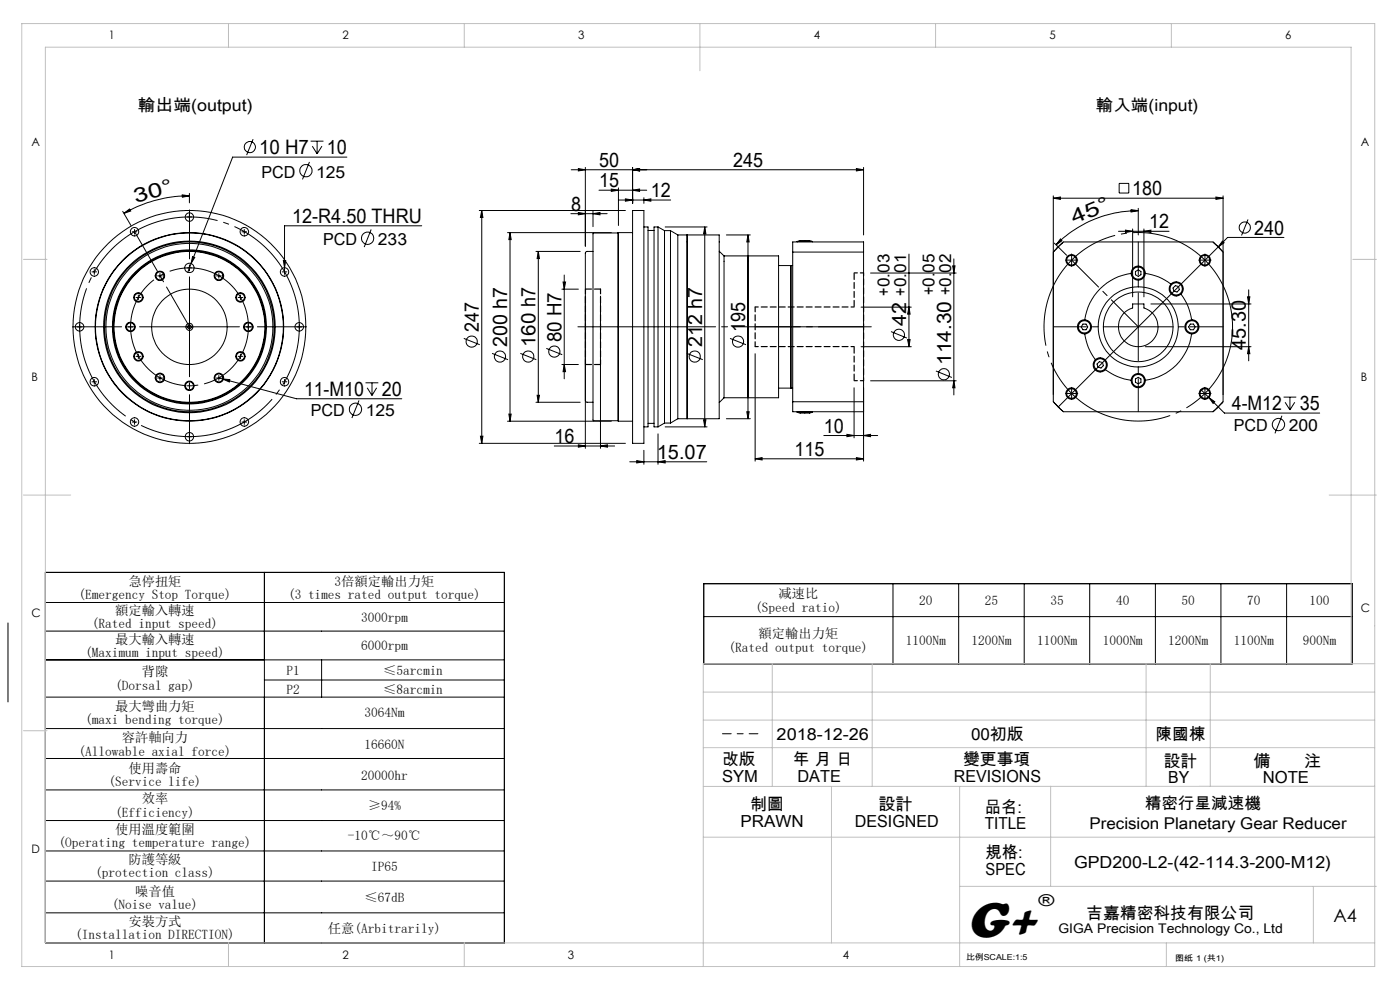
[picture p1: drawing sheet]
<svg xmlns="http://www.w3.org/2000/svg" width="297mm" height="210mm" viewBox="0 0 297 210" stroke-linecap="round" stroke-linejoin="round" font-family="sans-serif">
<g fill="none" stroke="#000" stroke-width=".21">
<path d="M53.7 29.5l-1.4 3.4M65.7 34.4l-1.5 3.7M65.9 29.9h2.7M66.3 31l1 1.6M67.3 29.9v2.7M68.3 31l-1 1.6M73.6 33.3h-24.2l-8.9 22.6M121.2 36h62M122.7 35.8l1.5 .2-1.5 .3zM124.2 35.5v16.7M131.2 39.9v7.9M134.2 36l1.5-.2v.5z"/>
<path d="M134.2 35.5v7.6M181.7 35.8l1.5 .2-1.5 .3zM183.2 35.5v14.3M237.4 38.9h2.1v2h-2.1zM19.5 57.7h1M20 57.2v1M26 44.8l1.8 3.1M26.3 45.3l1.2-1 .2 .5zM28 49.2h1M28.5 48.7v1M33.4 58.5h1M33.9 58v1"/>
<path d="M38.7 41.3l1.5 .2-1.5 .3zM39.7 46h1M39.7 56.8h1M40.2 41.5a28 28 0 0 0-13.9 3.8M40.2 41v2M40.2 45.5v1M40.2 56.3v1.1M40.5 55.9l-.7 1.9M40.9 54.4l.4 .2-.8 1.3zM45.9 58.5h1M46.4 58v1M51.3 49.2h1"/>
<path d="M51.8 48.7v1M59.9 57.7h1M60.1 55.3h.5l-.2 1.5zM78.7 48.7l-1.4 3.7M89.5 47.9h-29.1v10.3M101.7 44.7h31M102.2 44.7l.2 1.4h-.5zM102.2 44.7v49.3M107.7 49.3h22M108.2 49.3l.2 1.5h-.5zM108.2 49.3v40.1M113.7 53.3h9.4"/>
<path d="M114.2 53.3l.2 1.5h-.5zM114.2 53.3v32M119.5 59.8h.5l-.3 1.5zM119.7 58.3v22.1M121.1 45.3h7.7M122.7 45.1l1.5 .2-1.5 .3zM125.8 45.3l1.5-.2v.5zM125.8 53.3h-1.3l-.3 .3v31.4l.3 .3h1.3M125.8 44.8v3.3M127.1 40.3h10.1M129.7 40.1l1.5 .2-1.5 .3zM131.1 49.4l-5.3 .1v39.7h5.3"/>
<path d="M131.1 49.4v39.8M131.2 42.4h11.1M131.2 49.3v40.1M131.2 49.3h3M131.2 49.3l-.1 .1M132.7 42.2l1.5 .2-1.5 .3zM134.2 40.3l1.5-.2v.5zM134.2 44.7h2.4v49.3h-2.4zM136.6 42.4l1.5-.2v.5zM136.6 41.9v1.2M136.6 48.1h.9v42.4h-.9M137.5 48.9h1.2"/>
<path d="M139.6 48.1h-.9v42.4h.9M139.6 48.1v42.4M139.6 48.1l1.4 .8M141 48.9v40.8M141 48.9h1.2M141.1 48.1h8.9M142.2 48.9v40.8M142.2 48.9l1.6 .9M143.8 49.8v39M143.8 49.8h8.8v39h-8.8M145.8 49.8v39zM149.5 48.1l.3 1.5h-.5z"/>
<path d="M149.5 48.1v42.4M152.6 53.3l1 1M153.6 54.3h11.6v30.1h-11.6M153.6 54.3v30.1M154.1 49.8h5.1M158.7 49.8l.2 1.5h-.5zM158.7 49.8v39M158.7 54.3v30.1zM165.2 56.3h3M167.8 56.3v26zM168.2 53.5v-2.2h15v2.2M168.2 53.5h15"/>
<path d="M168.2 53.5v31.7M169.1 51.2a5 5 0 0 1 2.7-.2l.5 .2M169.1 51.2h3.2M169.1 51.2v.1M172.3 51.2v.1M183.2 53.5v44.3M184.7 57.9h18.1M192.8 53.9v19.6M202.1 56.4h.5l-.2 1.5zM202.4 54.9v28.9M223.4 42l1.6-.2v.5zM223.4 41.5v42.2"/>
<path d="M223.4 42h36.1M223.7 51.6l2.6 2.5M224.9 51.9l.7-.6h31.8l1.6 1.7 .5 .5v31.7l-1.4 1.4-.7 .7h-31.8l-1.2-1.1-1-1v-31.7zM225 50.7l.3 .4-1.3 .8zM225.6 51.3l-2.2 2.2M227.2 55.2h.2M227.3 55.1v.2M237.3 49.1h10.7M238.8 48.8l1.5 .3-1.5 .2zM240 58a1.5 1.5 0 0 1 1.5-1.6 1.5 1.5 0 0 1 1.5 1.6M240 58a11.5 11.5 0 0 0-9.9 9.8M240 58a1.5 1.5 0 0 0 1.5 1.4 1.5 1.5 0 0 0 1.5-1.4"/>
<path d="M240 44.5l1.5 .2-1.5 .3zM240.3 48.6v14.4M240.9 57.6l.6-.4 .5 .4v.7l-.5 .3-.6-.3zM241.5 44.7a24.4 24.4 0 0 0-17.5 7.2M241.5 44.2v5.6M242.7 49.1l1.5-.3v.5zM242.7 48.6v14.4M243 58a11.1 11.1 0 0 1 5.4 2.3M255.5 55.2h.2M255.6 55.1v.2M257.4 51.3l2.1 2.2M258 41.8l1.5 .2-1.5 .3z"/>
<path d="M258.4 52.4l-33.9 33.9M259.3 51.1l.4 .4-1.3 .9zM259.5 41.5v42.2M264.8 46.6l-1.4 3.3M272.4 50.4h-12l-2 2M16.4 69.3h1M16.9 68.9v.9M27.2 69.3h1M27.7 68.9v.9M28.9 63.1h.9M28.9 75.6h.9M29.4 62.6v1"/>
<path d="M29.4 75.1v1M33.9 79.6v1.1M39.7 69.3h1M40.2 68.9v.9M46.4 79.6v1.1M50.5 63.1h1M50.5 75.6h1M51 62.6v1M51 75.1v1M52.2 69.3h1M52.7 68.9v.9M63 69.3h1"/>
<path d="M63.5 68.9v.9M98.4 71.8l3.4 1.3M104.4 75l3.4 1.3M110.4 75l3.4 1.3M115.9 73.9l3.4 1.3M119.2 61.3h3.5M119.2 77.3h3.5M119.7 77.3l.3 1.5h-.5zM124.2 62.8v32.3M127.4 62.8v32.3M145.7 75l3.4 1.3M154.9 71.8l3.4 1.3"/>
<path d="M160.2 75v22.8M182.7 73.5h10.6M182.7 65.1h10.6M189 70.3l3.4 1.4M192.5 72h.6l-.3 1.5zM192.8 65.1l.3 1.5h-.6zM198.5 78.7l3.4 1.4M229.7 68.7h.7l.4 .6-.4 .6h-.7l-.3-.6zM230.1 67.8a1.5 1.5 0 0 0-1.5 1.5 1.5 1.5 0 0 0 1.5 1.5M230.1 70.8a11.5 11.5 0 0 0 2.3 5.5M230.1 67.8a1.5 1.5 0 0 1 1.5 1.5 1.5 1.5 0 0 1-1.5 1.5M232.4 76.3a1.5 1.5 0 0 0-.1 2.2 1.5 1.5 0 0 0 2.2-.1"/>
<path d="M232.4 76.3a1.5 1.5 0 0 1 2 0 1.5 1.5 0 0 1 .1 2.1M232.7 77.2l.5-.5 .7 .2 .2 .7-.5 .5-.7-.2zM234.5 78.4a11.9 11.9 0 0 0 5.5 2.3M240.3 64.5h2.4v.8a4.2 4.2 0 0 1 2.2 6.5 4.2 4.2 0 0 1-6.8 0 4.2 4.2 0 0 1 2.2-6.5zM241.4 69.3h.1M241.5 69.2v.3M243 73.5h22.4M244.2 64.5h21.2M248.4 60.3a1.5 1.5 0 0 1 2.2-.1 1.5 1.5 0 0 1-.1 2.2M248.4 60.3a1.5 1.5 0 0 0 .1 2.1 1.5 1.5 0 0 0 2 0M248.8 61.1l.5-.5 .7 .2 .2 .6-.5 .5-.7-.1zM250.5 62.4a11.6 11.6 0 0 1 2.3 5.4"/>
<path d="M252.5 68.7h.7l.3 .6-.3 .6h-.7l-.3-.6zM252.8 67.8a1.5 1.5 0 0 1 1.6 1.5 1.5 1.5 0 0 1-1.6 1.5M252.8 70.8a11.4 11.4 0 0 1-9.8 9.9M252.8 67.8a1.5 1.5 0 0 0-1.4 1.5 1.5 1.5 0 0 0 1.4 1.5M264.7 63h.4l-.2 1.5zM264.9 61.5v15M264.9 73.5l.2 1.5h-.4zM19.5 81h1M20 80.5v1M28 89.5h1M28.5 89v1M33.4 80.2h1"/>
<path d="M39.7 92.6h1M39.7 81.8h1M40.2 81.3v1M40.2 92.1v1M45.9 80.2h1M46.4 80.2l.8 .2M47.2 80.4l1.6 .1-.2 .5zM47.2 80.4l15.7 4.2h22.3M51.3 89.5h1M51.8 89v1M59.9 81h1M60.4 80.5v1"/>
<path d="M76.2 84.9l-1.6 3.8M77.5 81.2h2.8M77.9 82.3l1 1.6M78.9 81.2v2.7M79.9 82.3l-1 1.6M101.7 94h31M101.9 92.5h.5l-.2 1.5zM107.7 89.4h22M107.9 87.8h.5l-.2 1.6zM113.7 85.3h9.4M113.9 83.8h.5l-.2 1.5zM117.6 94.6h12.8"/>
<path d="M122.7 94.4l1.5 .2-1.5 .3zM127.4 94.6l1.5-.2v.5zM131.1 89.2l.1 .2M131.2 89.4h3M133.6 98h16.3M135.1 97.7l1.5 .3-1.5 .2zM136.6 95.5v3M137.5 89.8h1.2M139.6 98l1.5-.3v.5zM139.6 92v6.5M141 89.7l-1.4 .8M141 89.7h1.2"/>
<path d="M141.1 90.5h8.9M143.8 88.8l-1.6 .9M149.3 89h.5l-.3 1.5zM153.6 84.4l-1 1M154.1 88.8h5.1M158.4 87.3h.5l-.2 1.5zM160.2 97.3l1.5-.2v.5zM160.2 97.3h23M165.2 82.3h3M168.2 85.2h15v2.1h-15zM169.1 87.4a5 5 0 0 0 2.7 .2l.5-.2M169.1 87.4h3.2"/>
<path d="M169.1 87.3v.1M172.3 87.3v.1M174.8 92.4h11.4M179.7 92.1l1.5 .3-1.5 .2zM181.2 82.3v10.6M181.7 97.1l1.5 .2-1.5 .3zM183.2 92.4l1.5-.3v.5zM184.7 80.8h18.1M202.4 80.8l.2 1.5h-.5zM223.4 85.2l2.2 2.1M227.2 83.5h.2M227.3 83.4v.2"/>
<path d="M240 80.7a1.5 1.5 0 0 0 1.5 1.5 1.5 1.5 0 0 0 1.5-1.5M240 80.7a1.5 1.5 0 0 1 1.5-1.5 1.5 1.5 0 0 1 1.5 1.5M240.9 80.4l.6-.4 .5 .4v.7l-.5 .3-.6-.3zM254.7 82.6l5.1 5h20.2M255.5 83.5h.2M255.6 83.4v.2M256.5 84.3l1.2 .9-.3 .4zM259.5 85.2l-2.1 2.1M272 88.2l-1.5 3.7M272.3 84.2h2.7M272.6 85.3l1 1.7M273.6 84.2v2.8"/>
<path d="M274.7 85.3l-1.1 1.7M1.7 132.1v16.8M9.6 121.4h97.4v78.6h-97.4zM9.6 127.8h97.4M9.6 133.9h97.4M9.6 140h97.4M56.1 121.4v78.6M68.2 140v7.9M149.3 123.8h137.5v17h-137.5zM149.3 130.8h137.5M189.4 123.8v17M203.4 123.8v17"/>
<path d="M217.3 123.8v17M231.2 123.8v17M245.1 123.8v17M259 123.8v17M272.9 123.8v17M9.6 147.9h97.4M9.6 154.5h97.4M56.1 144.2h50.9M9.6 160.9h97.4M9.6 167.6h97.4M9.6 174.1h97.4M9.6 180.5h97.4"/>
<path d="M9.6 186.9h97.4M9.6 193.6h97.4"/>
<circle cx="53" cy="31.2" r="1.18"/>
<circle cx="64.9" cy="36.2" r="1.31"/>
<circle cx="20" cy="57.7" r=".89"/>
<circle cx="28.5" cy="49.1" r=".89"/>
<circle cx="33.9" cy="58.5" r="1.02"/>
<circle cx="33.9" cy="58.5" r=".85"/>
<circle cx="40.2" cy="46" r=".89"/>
<circle cx="40.2" cy="56.8" r="1"/>
<circle cx="46.4" cy="58.5" r=".86"/>
<circle cx="46.4" cy="58.5" r="1.01"/>
<circle cx="51.8" cy="49.2" r=".9"/>
<circle cx="60.4" cy="57.7" r=".89"/>
<circle cx="78" cy="50.5" r="1.31"/>
<circle cx="227.3" cy="55.2" r="1.02"/>
<circle cx="227.3" cy="55.2" r="1.21"/>
<circle cx="241.5" cy="57.9" r="1.3"/>
<circle cx="255.6" cy="55.2" r="1.21"/>
<circle cx="255.6" cy="55.2" r="1.02"/>
<circle cx="264.1" cy="48.3" r="1.18"/>
<circle cx="16.9" cy="69.3" r=".9"/>
<circle cx="27.7" cy="69.4" r="1.01"/>
<circle cx="27.7" cy="69.3" r=".85"/>
<circle cx="29.4" cy="75.6" r=".84"/>
<circle cx="29.4" cy="63.1" r=".84"/>
<circle cx="29.4" cy="63.1" r="1"/>
<circle cx="29.4" cy="75.6" r="1.01"/>
<circle cx="40.2" cy="69.3" r="16"/>
<circle cx="40.2" cy="69.3" r="16.3"/>
<circle cx="40.2" cy="69.3" r="8"/>
<circle cx="40.2" cy="69.3" r="20"/>
<circle cx="40.2" cy="69.3" r="24.7"/>
<circle cx="40.2" cy="69.3" r="18.2"/>
<circle cx="40.2" cy="69.3" r=".39"/>
<circle cx="40.2" cy="69.3" r="18"/>
<circle cx="40.2" cy="69.3" r="17.7"/>
<circle cx="40.2" cy="69.3" r="16.1"/>
<circle cx="40.2" cy="69.3" r="19.9"/>
<circle cx="40.2" cy="69.3" r="16.2"/>
<circle cx="40.2" cy="69.3" r=".76"/>
<circle cx="51" cy="63.1" r="1.01"/>
<circle cx="51" cy="63.1" r=".84"/>
<circle cx="51" cy="75.6" r="1.02"/>
<circle cx="51" cy="75.6" r=".85"/>
<circle cx="52.7" cy="69.3" r=".86"/>
<circle cx="52.7" cy="69.3" r="1.01"/>
<circle cx="63.5" cy="69.3" r=".9"/>
<circle cx="100.1" cy="72.5" r="1.19"/>
<circle cx="106.1" cy="75.6" r="1.18"/>
<circle cx="112.1" cy="75.6" r="1.18"/>
<circle cx="117.6" cy="74.6" r="1.19"/>
<circle cx="147.4" cy="75.6" r="1.18"/>
<circle cx="156.6" cy="72.5" r="1.18"/>
<circle cx="190.7" cy="71" r="1.19"/>
<circle cx="200.2" cy="79.4" r="1.18"/>
<circle cx="230.1" cy="69.3" r="1.29"/>
<circle cx="233.4" cy="77.4" r="1.29"/>
<circle cx="241.5" cy="69.3" r="7.4"/>
<circle cx="241.5" cy="69.4" r="8.5"/>
<circle cx="249.5" cy="61.3" r="1.3"/>
<circle cx="252.9" cy="69.3" r="1.3"/>
<circle cx="20" cy="81" r=".91"/>
<circle cx="28.5" cy="89.5" r=".89"/>
<circle cx="33.9" cy="80.1" r="1.01"/>
<circle cx="33.9" cy="80.2" r=".84"/>
<circle cx="40.2" cy="81.8" r=".85"/>
<circle cx="40.2" cy="92.6" r=".89"/>
<circle cx="40.2" cy="81.8" r="1"/>
<circle cx="46.4" cy="80.2" r=".85"/>
<circle cx="46.4" cy="80.2" r="1"/>
<circle cx="51.8" cy="89.5" r=".9"/>
<circle cx="60.4" cy="81" r=".91"/>
<circle cx="75.4" cy="86.8" r="1.3"/>
<circle cx="227.3" cy="83.5" r="1.01"/>
<circle cx="227.3" cy="83.5" r="1.21"/>
<circle cx="241.5" cy="80.7" r="1.3"/>
<circle cx="255.6" cy="83.5" r="1.21"/>
<circle cx="255.6" cy="83.5" r="1.01"/>
<circle cx="271.2" cy="90.1" r="1.3"/>
</g>
<path d="M62.5 62.5a23.3 23.3 0 0 0-39-9.4 23.3 23.3 0 0 0 10.6 38.7 23.3 23.3 0 0 0 28.7-28l-.3-1.3" fill="none" stroke="#000" stroke-width=".21" stroke-dasharray="30.5 1.3 1.3 1.3" stroke-dashoffset="10.6" stroke-linecap="butt"/>
<path d="M52.2 65.7a12.5 12.5 0 0 0-20.9-5.1 12.5 12.5 0 0 0 5.4 20.7 12.5 12.5 0 0 0 15.7-14.7l-.2-.9" fill="none" stroke="#000" stroke-width=".21" stroke-dasharray="30.5 1.3 1.3 1.3" stroke-dashoffset="10.3" stroke-linecap="butt"/>
<path d="M260.6 63.5a20 20 0 0 0-33.5-8.1 20 20 0 0 0 9.1 33.2 20 20 0 0 0 24.7-23.9l-.3-1.2" fill="none" stroke="#000" stroke-width=".21" stroke-dasharray="30.5 1.3 1.3 1.3" stroke-dashoffset="3.8" stroke-linecap="butt"/>
<path d="M40 69.3h-24.6M40.2 69.1v-24.6M40.2 69.5v24.6M40.4 69.3h24.6" fill="none" stroke="#000" stroke-width=".21" stroke-dasharray="30.5 1.3 1.3 1.3" stroke-dashoffset="20.1"/>
<g fill="none" stroke="#000" stroke-width=".21" stroke-dasharray="30.5 1.3 1.3 1.3">
<path d="M227.1 55.2h-1.1M227.3 55v-1.1M227.3 55.4v1.1M227.5 55.2h1.1M255.4 55.2h-1.1M255.6 55v-1.1M255.6 55.4v1.1M255.8 55.2h1.1M227.1 83.5h-1.1M227.3 83.3v-1.1M227.3 83.7v1.1M227.5 83.5h1.1"/>
<path d="M255.4 83.5h-1.1M255.6 83.3v-1.1M255.6 83.7v1.1M255.8 83.5h1.1"/>
</g>
<path d="M241.3 69.3h-17.8M241.5 69.1v-17.8M241.5 69.5v17.8M241.7 69.3h17.8" fill="none" stroke="#000" stroke-width=".21" stroke-dasharray="30.5 1.3 1.3 1.3" stroke-dashoffset="23.5"/>
<path d="M184.8 69.3h-62.2" fill="none" stroke="#000" stroke-width=".21" stroke-dasharray="30.5 1.3 1.3 1.3" stroke-dashoffset="1.3"/>
<path d="M153.3 155.6h7.5" fill="none" stroke="#000" stroke-width=".21" stroke-dasharray="30.5 1.3 1.3 1.3" stroke-dashoffset="28.6"/>
<path d="M28.6 49.1l11.6 20.2" fill="none" stroke="#000" stroke-width=".21" stroke-dasharray="30.5 1.3 1.3 1.3" stroke-dashoffset="20.7"/>
<path d="M227.3 55.2l14.2 14.1" fill="none" stroke="#000" stroke-width=".21" stroke-dasharray="30.5 1.3 1.3 1.3" stroke-dashoffset="22.4"/>
<path d="M183.2 69.3h-23" fill="none" stroke="#000" stroke-width=".21" stroke-dasharray="30.5 1.3 1.3 1.3" stroke-dashoffset="20.9"/>
<path d="M124.2 61.3h3.2M124.2 77.3h3.2" fill="none" stroke="#000" stroke-width=".25" stroke-dasharray="1.3 .6"/>
<path d="M124.2 61.3v16M127.4 61.3v16" fill="none" stroke="#000" stroke-width=".25" stroke-dasharray="1.3 .6" stroke-dashoffset=".3"/>
<path d="M181.2 57.9h2M183.2 57.9v22.8M160.2 65.1h21M160.2 73.5h21M181.2 80.7h2" fill="none" stroke="#000" stroke-width=".25" stroke-dasharray="1.3 .6" stroke-dashoffset=".6"/>
<path d="M160.2 65.1v8.4" fill="none" stroke="#000" stroke-width=".25" stroke-dasharray="1.3 .6" stroke-dashoffset=".2"/>
<path d="M181.2 57.9v7.2M181.2 73.5v7.2" fill="none" stroke="#000" stroke-width=".25" stroke-dasharray="1.3 .6" stroke-dashoffset="-.1"/>
<g fill="none" stroke="#c0c0c0" stroke-width=".21">
<path d="M4.6 5h287v200h-287zM48.5 5v5M98.5 5v5M148.5 5v10M198.5 5v5M248.5 5v5M5 55h5M287 55h5M5 105h10M282 105h10M5 155h5M149.2 152.7h142.4"/>
<path d="M149.2 146.8h142.4M149.2 158.6h142.4M163.8 140.8v26M185 140.8v26M243.1 140.8v26M256.8 140.8v26M286.6 140.8v-130.8h-277v190h282M291.6 140.8h-142.4v64.2M149.2 177.6h142.4M176.4 166.8v33.2M203.6 166.8v38.2M222.9 166.8v21.2"/>
<path d="M291.6 166.8h-142.4M203.6 188h88.4M278.6 188v12M48.5 200v5M98.5 200v5M247.4 200v5"/>
</g>
<g fill="#000">
<path d="M122.7 35.8l1.5 .2-1.5 .3zM134.2 36l1.5-.2v.5zM134.2 36l1.5-.2v.5zM181.7 35.8l1.5 .2-1.5 .3zM129.7 40.1l1.5 .2-1.5 .3zM134.2 40.3l1.5-.2v.5zM132.7 42.2l1.5 .2-1.5 .3zM136.6 42.4l1.5-.2v.5zM135.1 97.7l1.5 .3-1.5 .2zM139.6 98l1.5-.3v.5zM40.9 54.4l-.4 1.5 .8-1.3zM60.1 55.3l.3 1.5 .2-1.5zM47.2 80.4l1.4 .6 .2-.5zM238.8 48.8l1.5 .3-1.5 .2zM242.7 49.1l1.5-.3v.5zM259.3 51.1l-.9 1.3 1.3-.9zM256.5 84.3l.9 1.3 .3-.4z"/>
<path d="M38.7 41.3l1.5 .2-1.5 .3zM26.3 45.3l1.2-1 .2 .5z"/>
<path d="M125.8 45.3l1.5-.2v.5zM122.7 45.1l1.5 .2-1.5 .3zM258 41.8l1.5 .2-1.5 .3zM223.4 42l1.6-.2v.5z"/>
<path d="M149.5 48.1l.3 1.5h-.5zM149.3 89h.5l-.3 1.5zM114.2 53.3l.2 1.5h-.5zM113.9 83.8h.5l-.2 1.5zM108.2 49.3l.2 1.5h-.5zM107.9 87.8h.5l-.2 1.6zM102.2 44.7l.2 1.4h-.5zM101.9 92.5h.5l-.2 1.5zM158.7 49.8l.2 1.5h-.5zM158.4 87.3h.5l-.2 1.5zM264.7 63h.4l-.2 1.5zM264.9 73.5l.2 1.5h-.4z"/>
<path d="M240 44.5l1.5 .2-1.5 .3zM225 50.7l.3 .4-1.3 .8z"/>
<path d="M119.5 59.8h.5l-.3 1.5zM119.7 77.3l.3 1.5h-.5z"/>
<path d="M192.5 72h.6l-.3 1.5zM192.8 65.1l.3 1.5h-.6zM202.4 80.8l.2 1.5h-.5zM202.1 56.4h.5l-.2 1.5z"/>
<path d="M122.7 94.4l1.5 .2-1.5 .3zM127.4 94.6l1.5-.2v.5zM160.2 97.3l1.5-.2v.5zM181.7 97.1l1.5 .2-1.5 .3zM179.7 92.1l1.5 .3-1.5 .2zM183.2 92.4l1.5-.3v.5z"/>
</g>
<text font-size="11" x="205.1" y="198.7">G+</text>
<g font-size="4.2">
<text x="55" y="32.7">10 H7</text>
<text x="69.4" y="32.7">10</text>
<text x="127.1" y="35.4">50</text>
<text x="155.5" y="35.4">245</text>
<text x="127.1" y="39.7">15</text>
<text x="138.1" y="41.8">12</text>
<text x="240.2" y="41.4">180</text>
<text x="28.8" y="43" transform="rotate(-15 28.8 43)">3 0 °</text>
<text x="62" y="47.3">12-R4.50 THRU</text>
<text x="121.1" y="44.7">8</text>
<text x="227.9" y="47.6" transform="rotate(-23 227.9 47.6)">4 5 °</text>
<text x="243.8" y="48.5">12</text>
<text x="266" y="49.8">240</text>
<text x="101.6" y="70.5" transform="rotate(-90 101.6 70.5)">247</text>
<text x="158.1" y="70.5" transform="rotate(-90 158.1 70.5)">195</text>
<text x="192.2" y="69" transform="rotate(-90 192.2 69)">42</text>
<text x="107.6" y="73.7" transform="rotate(-90 107.6 73.7)">200 h7</text>
<text x="113.6" y="73.7" transform="rotate(-90 113.6 73.7)">160 h7</text>
<text x="119.1" y="72.6" transform="rotate(-90 119.1 72.6)">80 H7</text>
<text x="148.9" y="73.7" transform="rotate(-90 148.9 73.7)">212 h7</text>
<text x="201.8" y="77.4" transform="rotate(-90 201.8 77.4)">114.30</text>
<text x="264.3" y="74.3" transform="rotate(-90 264.3 74.3)">45.30</text>
<text x="64.5" y="84">11-M10</text>
<text x="81" y="84">20</text>
<text x="261.4" y="87">4-M12</text>
<text x="275.8" y="87">35</text>
<text x="117.6" y="94">16</text>
<text x="174.8" y="91.8">10</text>
<text x="139.4" y="97.4">15.07</text>
<text x="168.5" y="96.7">115</text>
</g>
<text font-size="3.9" x="282.9" y="195.5">A4</text>
<g font-size="3.5">
<text x="29.2" y="23.6">輸出端(output)</text>
<text x="232.5" y="23.6">輸入端(input)</text>
<text x="55.4" y="37.7">PCD</text>
<text x="67.1" y="37.7">125</text>
<text x="68.5" y="52">PCD</text>
<text x="80.2" y="52">233</text>
<text x="188.7" y="62.7" transform="rotate(-90 188.7 62.7)">+0.03</text>
<text x="192.2" y="62.7" transform="rotate(-90 192.2 62.7)">+0.01</text>
<text x="198.2" y="62.6" transform="rotate(-90 198.2 62.6)">+0.05</text>
<text x="201.8" y="62.6" transform="rotate(-90 201.8 62.6)">+0.02</text>
<text x="65.9" y="88.3">PCD</text>
<text x="77.6" y="88.3">125</text>
<text x="261.8" y="91.5">PCD</text>
<text x="273.4" y="91.5">200</text>
<text x="164.8" y="157">2018-12-26</text>
<text x="206" y="157">00初版</text>
<text x="245.2" y="157">陳國棟</text>
<text x="153.2" y="162.3">改版</text>
<text x="153.2" y="165.8">SYM</text>
<text x="168.2" y="162.3">年 月 日</text>
<text x="169.2" y="165.8">DATE</text>
<text x="202.4" y="165.8">REVISIONS</text>
<text x="204.3" y="162.3">變更事項</text>
<text x="246.9" y="162.6">設計</text>
<text x="247.9" y="166.1">BY</text>
<text x="265.9" y="162.6">備</text>
<text x="267.9" y="166.1">NOTE</text>
<text x="276.6" y="162.6">注</text>
<text x="159.1" y="171.9">制圖</text>
<text x="186.4" y="171.9">設計</text>
<text x="208.9" y="172.4">品名:</text>
<text x="157.1" y="175.4">PRAWN</text>
<text x="181.3" y="175.4">DESIGNED</text>
<text x="208.9" y="175.9">TITLE</text>
<text x="209.1" y="182.1">規格:</text>
<text x="209.1" y="185.6">SPEC</text>
<text x="227.8" y="184.2">GPD200-L2-(42-114.3-200-M12)</text>
<text x="220.3" y="192.2">®</text>
<text x="230.5" y="194.8">吉嘉精密科技有限公司</text>
</g>
<g font-size="3.4">
<text x="242.9" y="171.6">精密行星減速機</text>
<text x="231.1" y="175.9">Precision Planetary Gear Reducer</text>
</g>
<g font-size="2.8">
<text x="27.2" y="124.2">急停扭矩</text>
<text x="71" y="124.2">3倍額定輸出力矩</text>
<text x="16.7" y="127">(Emergency Stop Torque)</text>
<text x="24.4" y="130.4">額定輸入轉速</text>
<text x="61.1" y="127">(3 times rated output torque)</text>
<text x="76.6" y="131.8">3000rpm</text>
<text x="160.2" y="129.7">(Speed ratio)</text>
<text x="165.1" y="126.9">减速比</text>
<text x="195" y="128.3">20</text>
<text x="208.9" y="128.3">25</text>
<text x="222.8" y="128.3">35</text>
<text x="236.8" y="128.3">40</text>
<text x="250.7" y="128.3">50</text>
<text x="264.6" y="128.3">70</text>
<text x="277.8" y="128.3">100</text>
<text x="19.5" y="133.3">(Rated input speed)</text>
<text x="24.4" y="136.5">最大輸入轉速</text>
<text x="76.6" y="137.9">6000rpm</text>
<text x="160.9" y="135.4">額定輸出力矩</text>
<text x="192.2" y="136.8">1100Nm</text>
<text x="206.1" y="136.8">1200Nm</text>
<text x="220" y="136.8">1100Nm</text>
<text x="233.9" y="136.8">1000Nm</text>
<text x="247.8" y="136.8">1200Nm</text>
<text x="261.8" y="136.8">1100Nm</text>
<text x="276.4" y="136.8">900Nm</text>
<text x="18.1" y="139.3">(Maximum input speed)</text>
<text x="30.1" y="143.5">背隙</text>
<text x="60.8" y="143.1">P1</text>
<text x="81.3" y="143.1">≤5arcmin</text>
<text x="154.6" y="138.2">(Rated output torque)</text>
<text x="24.4" y="146.3">(Dorsal gap)</text>
<text x="60.8" y="147.2">P2</text>
<text x="81.3" y="147.2">≤8arcmin</text>
<text x="18.1" y="153.6">(maxi bending torque)</text>
<text x="24.4" y="150.8">最大彎曲力矩</text>
<text x="77.3" y="152.2">3064Nm</text>
<text x="16.7" y="160.3">(Allowable axial force)</text>
<text x="25.8" y="157.5">容許軸向力</text>
<text x="77.3" y="158.9">16660N</text>
<text x="23" y="166.8">(Service life)</text>
<text x="27.2" y="164">使用壽命</text>
<text x="76.6" y="165.4">20000hr</text>
<text x="24.4" y="173.2">(Efficiency)</text>
<text x="30.1" y="170.4">效率</text>
<text x="78" y="171.8">≥94%</text>
<text x="12.4" y="179.7">(Operating temperature range)</text>
<text x="24.4" y="176.9">使用溫度範圍</text>
<text x="73.8" y="178.3">-10℃～90℃</text>
<text x="27.2" y="183.3">防護等級</text>
<text x="78.7" y="184.7">IP65</text>
<text x="20.2" y="186.1">(protection class)</text>
<text x="28.7" y="190">噪音值</text>
<text x="77.3" y="191.4">≤67dB</text>
<text x="23.7" y="192.8">(Noise value)</text>
<text x="27.2" y="196.4">安裝方式</text>
<text x="69.6" y="197.8">任意(Arbitrarily)</text>
<text x="224.5" y="197.8">GIGA Precision Technology Co., Ltd</text>
<text x="16" y="199.2">(Installation DIRECTION)</text>
</g>
<g font-size="2.5">
<text x="23.1" y="8.4">1</text>
<text x="72.7" y="8.4">2</text>
<text x="122.7" y="8.4">3</text>
<text x="172.7" y="8.4">4</text>
<text x="222.7" y="8.4">5</text>
<text x="272.7" y="8.4">6</text>
<text x="6.7" y="30.9">A</text>
<text x="288.7" y="30.9">A</text>
<text x="6.7" y="80.9">B</text>
<text x="288.7" y="80.9">B</text>
<text x="6.7" y="130.9">C</text>
<text x="288.7" y="129.9">C</text>
<text x="6.7" y="180.9">D</text>
<text x="23.1" y="203.4">1</text>
<text x="72.7" y="203.4">2</text>
<text x="120.5" y="203.4">3</text>
<text x="178.8" y="203.4">4</text>
</g>
<g font-size="1.7">
<text x="204.9" y="203.7">比例SCALE:1:5</text>
<text x="249.3" y="203.8">图纸 1 (共1)</text>
</g>
</svg>
